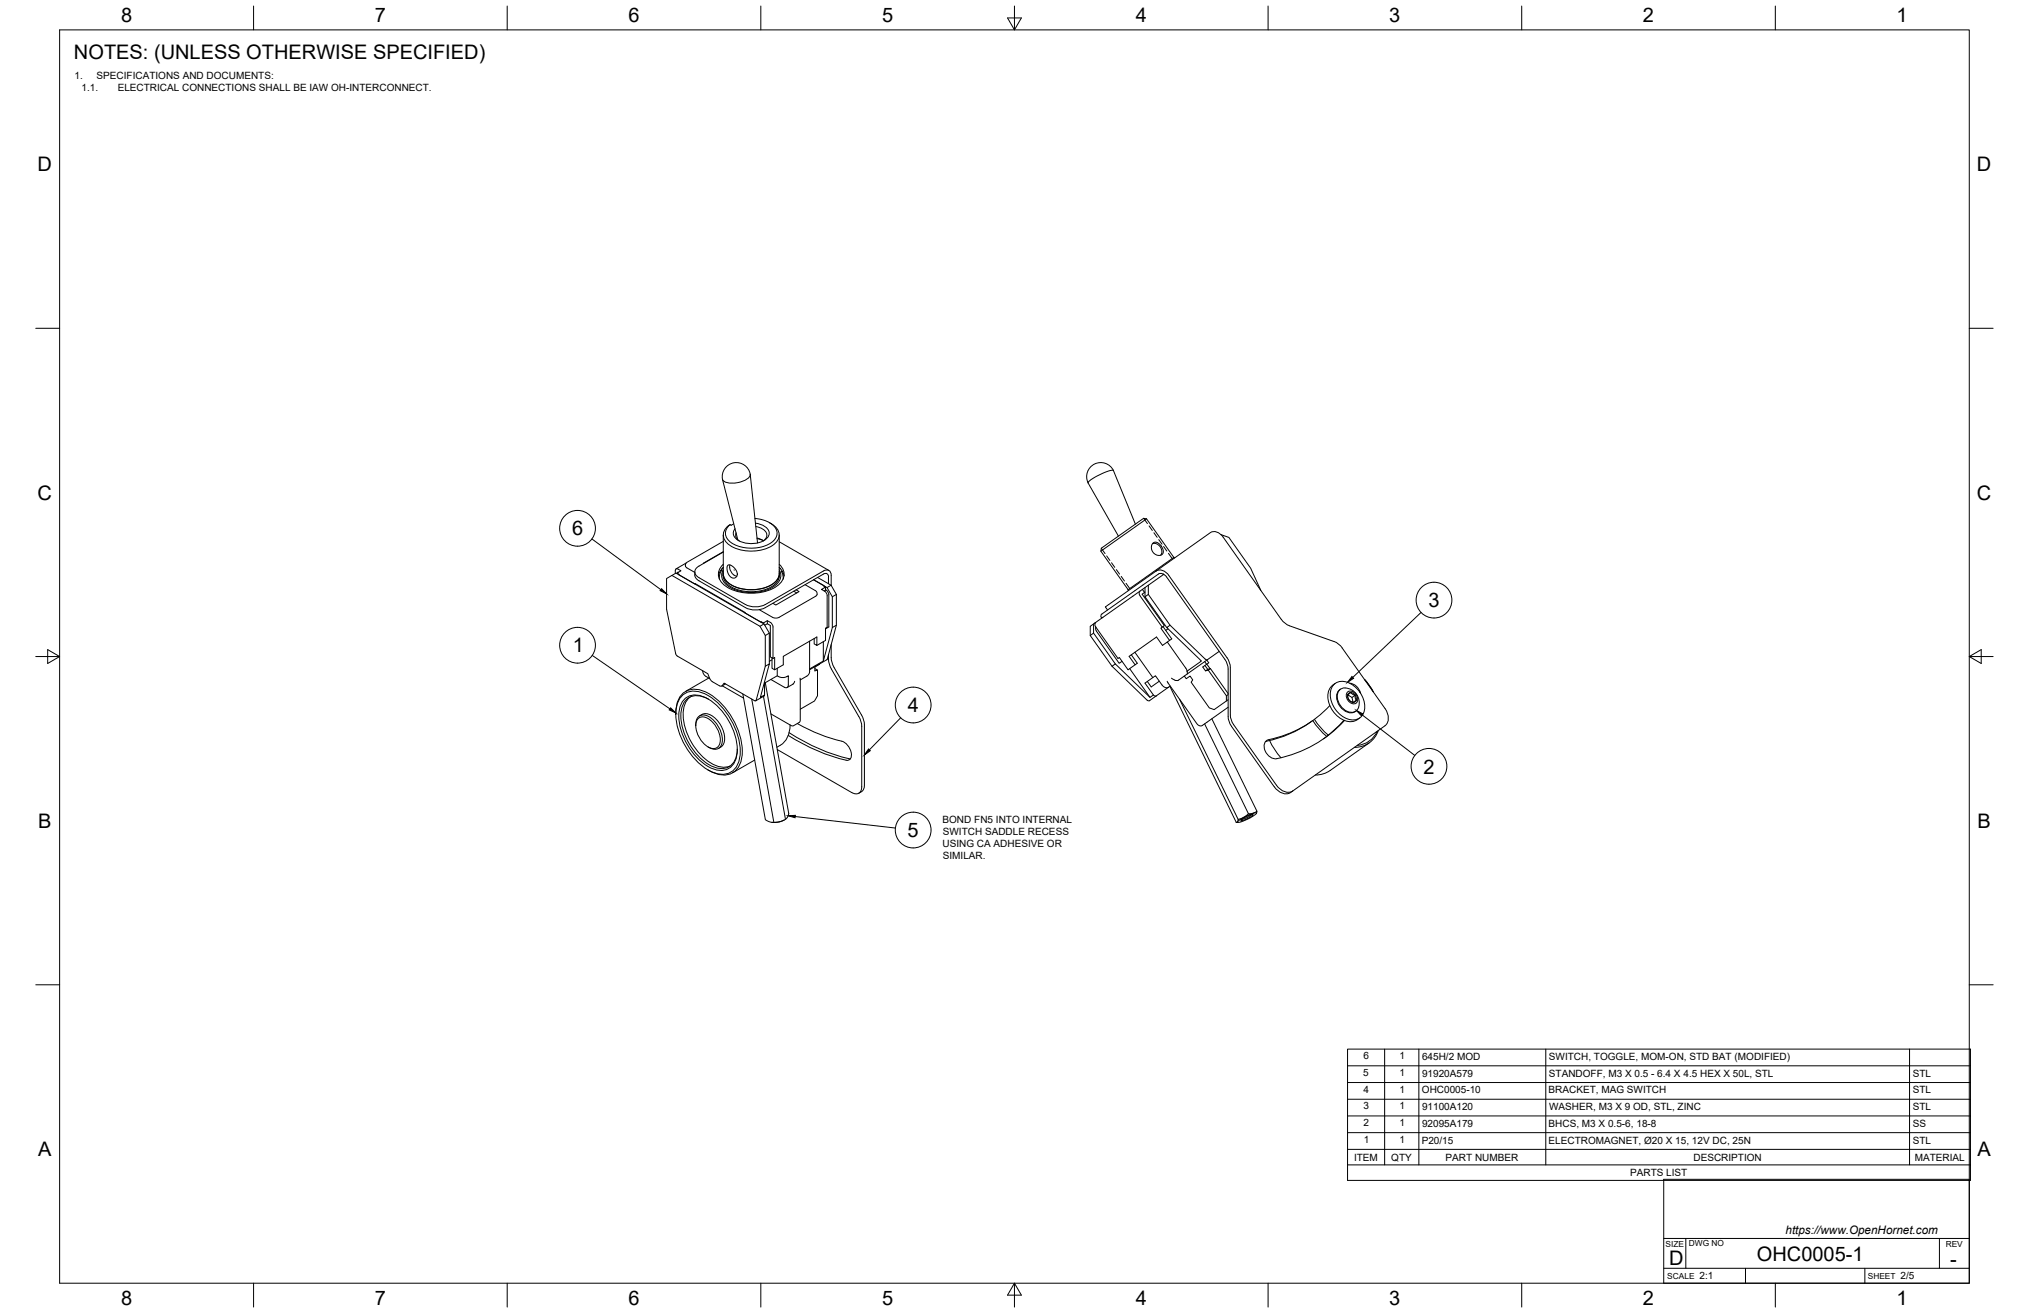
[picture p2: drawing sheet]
<svg xmlns="http://www.w3.org/2000/svg" width="864mm" height="559mm" viewBox="0 0 864 559" stroke-linecap="round" stroke-linejoin="round" font-family="sans-serif">
<!-- layer: Visible -->
<g fill="none" stroke="#000" stroke-width=".43">
<path d="M307.5 204l6.5 25.7M319.3 201.8a4.7 4.7 0 0 1-4.4 3.4 7.9 7.9 0 0 1-7.2-.8l-.2-.5M319.3 201.8a6 6 0 0 0-7-4.8 6 6 0 0 0-4.8 6.9M319.3 201.9l3.1 29.2M463.1 205.5l12.9 22.7M473.9 200.3l9.4 22.8M473.9 200.2a6 6 0 0 0-8-2.7 6 6 0 0 0-2.8 8M473.9 200.3a16 16 0 0 0-7.8 2.8l-2.5 1.6-.5 .8M292 239.6l-4.2 2.5M307.8 235l-10.3 5.9a2.6 2.6 0 0 0-1.8 2.5 2.6 2.6 0 0 0 1.8 2.5l19.8 11.4a9.5 9.5 0 0 0 8.5 0l24.7-14.3a2.02 2.02 0 0 1 2.3-.2 2.02 2.02 0 0 1 1 2.1v4.3M307.8 227.7v16.4a7.3 7.3 0 0 0 6.4 6.1 17.2 17.2 0 0 0 16.1-2.9 4.8 4.8 0 0 0 1.4-3.2v-16.4M307.8 234.8l-8.3 5"/>
<path d="M307.8 230.4l-15.7 9.2-.4 .9 .2 .8 3.8 2.3M313.3 226.8l-.1 1.6 1.5 1.9M321.3 220.6a10.7 10.7 0 0 1 9.1 4.7 4.8 4.8 0 0 1-3 6.2 16.4 16.4 0 0 1-17-1.2 4.3 4.3 0 0 1 .4-7M321.5 222.6a5.7 5.7 0 0 1 5.9 4.5 6.2 6.2 0 0 1-6.2 4.2 9.6 9.6 0 0 1-8.7-3 2.74 2.74 0 0 1 .3-3.3M321.7 224.1a4.5 4.5 0 0 1 4.6 4.2l-.5 1.1-1 .9M322.2 229l2.8 1.2M322.2 229.2l2.6 .9M327.5 222.5a5.7 5.7 0 0 1 3.9 6.7 12 12 0 0 1-11.4 5.3 14 14 0 0 1-11.3-4.3 4.8 4.8 0 0 1 2-6.9l.5 .3 1.1-.7M331.7 230.6l21.1 12.2M488 220.8l-1.3-.2-17.9 12.7-.3 1.3 11.7 16.4M488 220.8l-19.5 13.8M488 220.8l11.6 16.4"/>
<path d="M490.5 231.4a3.3 3.3 0 0 1 3.3 1.3 3.3 3.3 0 0 1 .2 3.6M490.7 231.2l.6-.4h.9l1.8 1.3 1.1 2.3v.9l-.5 .7-1 .4-1-.1-1.8-1.2-.7-2zM499.9 237.5l-.2-.3-3.8 2.6-15.7 11.1 .1 .4M519.7 227.5l3.3 1.2 9.3 13.1 4.3 9.5M520.6 228.6l24.7 35 1.9 1.8 1.6 .9M520.6 228.6a4.2 4.2 0 0 0-5.4-1.9l-44.7 31.6 .9 1.3M286 244.9l1.7-1 37.5 21.6 2.2 4v13.1M287.4 244.1l.3-1.9h.9l1.2 .7-1.7 1 .9 .5-.2 .1 28.3 16.1-.2 .2 6.9 4 1.1 .3 1.7-.9 1.6 1 .8 1.6v13.4l-1.1-.6v-13.4l-1.3-.7-1.1 .6M288.1 243.9v.2M288.7 243.6h-.1M295.7 243.4l.2 2.2 1.1 1.2 20.3 11.8a9.4 9.4 0 0 0 8.5 0l24.7-14.3a1.32 1.32 0 0 1 1.5-.1 1.32 1.32 0 0 1 .7 1.4l-.1 2.8M295.9 248.4v.2"/>
<path d="M306.6 243l.7-.4-1 2.2-.1 1.7M307.7 244.1a6.5 6.5 0 0 0 5.2 6.5 17.4 17.4 0 0 0 17.4-2.4 5 5 0 0 0 1.4-4.1M307.8 242.5a5.5 5.5 0 0 0 3.3 7.7 19 19 0 0 0 19.2-1.3 4.8 4.8 0 0 0 1.4-6.4M307.8 240.2a5.5 5.5 0 0 0 .6 8.9 20.9 20.9 0 0 0 22.7 0 5.5 5.5 0 0 0 .6-8.9M307.8 241.5l-1.5 2-.5 1.6M307.8 241.6l-.5 .5M307.9 243.2a5.9 5.9 0 0 0 4.3 6.3 17.9 17.9 0 0 0 17.8-1.8l1.5-2.1 .2-2.4M309.8 240.6l.7-.2 .8 .3 2 2 .5 1.8-.7 1.3-1.4 .2-1.4-1.2-.8-2.4zM310.7 240.4a4.1 4.1 0 0 0 1.7 4.3M312.4 244.7l1.2 .5M312.4 242.5l.1 .2M331.7 241.6l.5 .5"/>
<path d="M331.7 241.5l1.5 2 .5 1.6M333.1 243.3l-.5-.2 .7 1.8v1.6M337.8 251.6l1.3 .7M338.8 251l1.3 .8-9.9 5.7-1.2-.7M342.7 248.8l4.5 2.7 .4 .5a1.37 1.37 0 0 1-.4 1.7M346.3 246.8l5.7 3.3 2.3 3.9v13.1M346.3 246.7l5.1 3.2-1.7 .9 1.6 1 .8 1.7v13.4l-.7 .4v5.3l-3.7 2.1M347.2 253.7l-16 9.2h-2l-6-3.4M348 245.8l5.7 3.3 2.3 3.9v13.1l-4.1 14.7M351.4 251l.9 .8 .5 1.3v13.7l-1.4 .9M351.4 249.9v1.3l-.6 .3M353.7 249.1l-1.7 1"/>
<path d="M356 253l-1.7 1M485.2 251.6l-.3 .6 .3 1.3 9.5 13.4 .9-.6-9.5-13.4 1.2-.9M486.2 250.8l1 1.4M487.3 250.1l-21.8 15.4v4l9.2 13.1M488.8 249.1l-1.5 1v3.9l9.3 13.1M488.8 253l-1.5 1M492.1 243a4.2 4.2 0 0 1 5.4 1.9M495.1 244.3l-.1 .3M495.3 244.4l-6.5 4.7v3.9l9.2 13.1 15 14.4 1 .2M497.5 244.9l24.7 35M324.1 264.6v.3M324.9 265.1v.3"/>
<path d="M325.2 265.5l-1.7 1.1M326.6 264.2v1.3M327.4 269.5l-1.7 1M328.6 280v4.4l1.1 .7v-5.3l-.7 .4M344.6 272.9v12.8M346.5 271.8v2.2l1.2 .7v-3.6l-14.3 8.2v3.6l-3.7 2.2M350.4 273.1v8.2M352.6 278.6a9.9 9.9 0 0 0 1.3 6.1l11.9 20.8 .7 1.8 .3 1.8v25.8a2.58 2.58 0 0 1-1.3 2.7 2.58 2.58 0 0 1-3-.3l-31.7-18.3M353.8 274.3v5.6M353.8 279.9l.9 3.6 12 20.8 1.1 3 .1 27.5-.5 1.5-1.9 1.3M356 266.1l-1.7 1-3.9 14.2-5.8 3.4M465.5 265.5l-1.5 1.1v3.9l9.3 13"/>
<path d="M465.5 269.5l-1.5 1M466.4 264.9l-.4 .6 .4 1.3 9.4 13.4 .6-.4 3.7 5.3 3-2.2M466.4 266.9l-.1 .6 .4 1.1 9.7 13.7 1.2-.8M469 263.1a1.1 1.1 0 0 1 .2-1.9l23.8-16.9 1.5-.2 1.6 .9 25.9 36.7 .7 3v20.2l.5 2.4 1 1.8 18.2 25.8a5.2 5.2 0 0 0 7.8 1.7M483 277.6l7.7 10.8M495 266.7l3.7 5.2-.9 .7-3.7-5.3 .6-.4M496.8 273.2l7.9 11.1 .5 1.3M497.1 267.6l-.9 .7M497.8 272.6l-3 2.1-2.5-3.6-11.7 8.2 2.5 3.6 1-.6-2.6-3.6M498 266.1l-1.4 1 14.8 14.2-6.2 4.3M518.9 277.2l-17.3 12.3-1.3 .1-1.7-1M522.2 279.9l1 1.7 .4 1.9 .1 20.8 .4 2.4 1 1.7 18.2 25.8a5.5 5.5 0 0 0 6.9 2.4"/>
<path d="M548.8 266.3l19 6.8M567.8 273l1.7 .9 1.4 1.3 18.6 26.3a5.5 5.5 0 0 1 0 7.4l-39.3 27.7M290.3 296.1a8.2 8.2 0 0 1 9.6-.9 29.4 29.4 0 0 1 15.1 26.2 7.9 7.9 0 0 1-12.1 7 29.4 29.4 0 0 1-15.2-26.2 10.1 10.1 0 0 1 2.6-6.1zM291.3 297.6a7.9 7.9 0 0 1 10.1-.1 27 27 0 0 1 12.3 23 7.2 7.2 0 0 1-11 6.4 26.7 26.7 0 0 1-13.7-23.8 9.2 9.2 0 0 1 2.3-5.5zM293.8 296.6a11.1 11.1 0 0 0-2.6 11.5 25.4 25.4 0 0 0 14.2 18l1.1 .3a6.9 6.9 0 0 0 4.3-.4M299.1 285.5l.8 1.9 2.2 1.4M301.6 297.6a7.5 7.5 0 0 0-10 .8 15.2 15.2 0 0 0-.4 13.7 24.6 24.6 0 0 0 13.3 14.6 6.7 6.7 0 0 0 9.2-6.4l.1-1.5M301.7 288.6l-9.9 5.7M307.4 291.9l9.1 5.2M308.8 291.1l-1.6 .9M320 297.5l9.4 52.5M321.9 298l-.7 .2"/>
<path d="M325 296.4l9.3 52.3M325.4 295.8l-1.8 1 3.8-14.2-1.7 .9-3.8 14.5M325.7 283.5v-13l-2.2-3.9-37.5-21.7-2.3 1.3v13.1l4.1 19.5 13.5 7.9 .9 2.3 1 1.1 3.4 1.9h.6l1-1.3 13 7.5M325.7 290.6l10 55.7-1.1 2.2-2.4 1.1-3.8 .4-2.6-1.1-9.6-53.6M328.1 289.2l6.6 3.5 .8-.7v-4.4a4 4 0 0 1-4.7 0l-5.4 3.1-.1 5.4-3.6 2.2M328.6 280.8l-1.2 .7M330.8 284.4v3.2M338.2 289.9l-.6 1.2-2.6 1.5M340.5 288.6l.1 18.1-.3 .6-2.5 1.6h-.7l-9-5.1M344.6 285.7l-.8 1.8-3.2 1.9M346.8 284.5l1.2 .7M348.8 282.6l-2 1.3v1.6l1.2-.3v10.9l-1.3 2.2-6.1 3.5"/>
<path d="M351.9 280.8l-7.3 4.2M480.8 284.6l8.7 12.2M488.3 298l1 .2M490.9 295.8l-1.4 1-14.8-14.2-1.4 .9 15 14.5M493.4 289.9l-3.4 2.5-1.7-2.4M496.8 289.9l12.6 18.1 .9 .8h1.4l11-7.8M497.3 292.5l-8.1 5.7M497.4 292.5l-.9 .2-1.5-.7-3.2-4.4-4.5 3.1 3.6 5.1 .8 .5 .4-.1M497.9 292.1l28.3 57.9M498.1 292l-.8 .5M502 297.5l25 51.2M505.2 285.6l.1 1.3"/>
<path d="M512.7 281.6l.9 1.1-1.7 1.2 1.2 1.6 .9-.6M512.9 283.2l1.1 1.7M513.1 285.5l1.2-.3 7.7 10.9v2.2l-5.2 3.7-2.1-.7-7.7-11 .7-1-1.2-1.6-1.6 1.2-.8-1.2M513.7 280.9l.8 1.2-.9 .6M513.7 282.7l1.3 1.9M514 284.9l1.2-.4 7.5 10.7M515.2 284.5l-.9 .7M522.7 295.6l-.7 .5M522.7 297.8l-.7 .5M567.6 291.5a6.7 6.7 0 0 1 9.4 1 10.1 10.1 0 0 1 3 11.7 6 6 0 0 1-9 .4 10.3 10.3 0 0 1-3.9-12.4zM568.3 290.9a6.9 6.9 0 0 0-2.3 9.4 10.1 10.1 0 0 0 10 6.7l2.7-1.5M570.5 293.3a4.9 4.9 0 0 0-.2 7.2 4.9 4.9 0 0 0 6.8 2.1"/>
<path d="M572.6 292.8a3.7 3.7 0 0 0-3.1 5.6 6.3 6.3 0 0 0 7 4.6 5 5 0 0 0 1.3-6.9 6.3 6.3 0 0 0-5.2-3.3M573.4 294.7a2.82 2.82 0 0 1 4.4 2.1 2.02 2.02 0 0 1-1 2.7 2.02 2.02 0 0 1-2.6-.9l-1.1-1.7-.1-1.2zM573.6 295.7l1.8 1.1 .5 2.2-1.4-.8-.7-1-.2-1.5 .8-.6a.91 .91 0 0 1 1.4 .4l.3 .2a1.09 1.09 0 0 1 .7 1.4l.5 .9M573.6 295.7a2.51 2.51 0 0 0 3.3 2.9l.4-.6M573.6 295.7a1.72 1.72 0 0 1 1.7-1 1.72 1.72 0 0 1 1.5 1.2l.5 1.3v.8M574.5 290.8a5.5 5.5 0 0 1 4.6 4.2M576.8 295.9l-1.4 .9M577.3 298l-1.4 1M580.8 289.1l3.7 5.3M287.6 303.4v.5M287.7 303.4a9.6 9.6 0 0 1 5.1-9.6 13.5 13.5 0 0 1 13 4.4 31.1 31.1 0 0 1 10.1 23.2 8 8 0 0 1-8.6 8.4l-2.6-.6-3.4-1.5M296.1 308.3v.5"/>
<path d="M296.1 308.3a3.5 3.5 0 0 1 1.7-3.7 3.5 3.5 0 0 1 4 .4 11.8 11.8 0 0 1 5.4 11.8 3.3 3.3 0 0 1-5.4 1.3l-.5-.2M297.1 305.8a4.2 4.2 0 0 1 5.8 1.1 9.8 9.8 0 0 1 3.1 10.4 3.5 3.5 0 0 1-5.4 .1 10.8 10.8 0 0 1-4.2-10.3zM297.8 304.7a4.5 4.5 0 0 1 6.2 .6 11.3 11.3 0 0 1 4.1 11 3.8 3.8 0 0 1-2.3 2.2M332.1 317.2l-1.5 .8M335.9 311.8a80.7 80.7 0 0 0 25.4 11.1M336.3 308.5a9.7 9.7 0 0 1-4.1 8.6M339.3 307.9l8.3 4.1 9.4 3.1a6.1 6.1 0 0 1 5 7.7 1.63 1.63 0 0 1-1.8 .7 80.1 80.1 0 0 1-24.7-10.5M512.7 308.1l18.7 38.2M515.8 305.9l19.2 39.3M540.4 315.1l1.8 3.5 3 3.9M558.6 306.8a50.4 50.4 0 0 1-19.9 8.8M558.8 306.6l2.7 3.7 3.2 3.1"/>
<path d="M559.5 306.1l2.7 3.7 3.2 3.1M566 300.3a49.8 49.8 0 0 1-26.6 14.7 4.3 4.3 0 0 0 .6 6.7l1.3 .9a4.7 4.7 0 0 0 4-.1 53.1 53.1 0 0 0 27-15.9M572 306.5l-4.5 4.6-4.2 3.4M582.8 316.2l-16.7 11.7a10.9 10.9 0 0 1-6.3 2M586.2 311.2a10.1 10.1 0 0 1-8.5 6M586.7 310.9a10.5 10.5 0 0 1-10.2 7.2M321.2 323.5l-9.4 5.4M361.3 322.9h.7M333.8 349l-2.4 .8-2.9 .2M526.2 350h.7M528.3 348.9l2.5-1.5 2.5-.8a7.8 7.8 0 0 1-5.2 2.6zM529.4 347.9l-1.3 .5a1.56 1.56 0 0 0-1.4 1.4l-.5 .2"/>
<path d="M532.8 346.7l-2 1.3-2.3 .8M533.4 346.1l-.9 .2a4.7 4.7 0 0 0-3.1 1.6M533.4 346.1l1.6-.9-.2 1M533.4 346.1l1.3-.2a5.9 5.9 0 0 1-3.7 2.7l-4.2 1.4a3.4 3.4 0 0 1 2.6-2.1M533.4 346.1l-4 1.8M534.7 346.2h.1"/>
</g>
<!-- layer: Hidden -->
<path d="M468.8 233.4l1.5 2.2M471 236.6l1.4 1.9M473.1 239.5l1.4 1.9M486.8 220.6l1.6 2.2M489.1 223.8l1.4 2M491.1 226.7l1.4 2M493.2 229.7l1.4 1.9M495.3 232.6l1.3 1.9M497.3 235.5l1.6 2.2M475.1 242.4l1.4 1.9M477.2 245.3l1.4 2M479.3 248.2l1.6 2.3" fill="none" stroke="#000" stroke-width=".43"/>
<!-- layer: Border -->
<g fill="none" stroke="#000" stroke-width=".43">
<path d="M25.4 12.7h812.8v533.4h-812.8zM107.9 2.6v10.1M215.9 2.6v10.1M323.8 2.6v10.1M428.8 7.6h5.9l-2.9 5.1zM431.8 2.6v10.1M539.7 2.6v10.1M647.7 2.6v10.1M755.6 2.6v10.1M15.2 139.7h10.2M838.2 139.7h10.1M15.2 279.4h10.2"/>
<path d="M20.3 276.5l5.1 2.9-5.1 3zM838.2 279.4l5.1-2.9v5.9zM838.2 279.4h10.1M15.2 419.1h10.2M838.2 419.1h10.1M107.9 546.1v10.2M215.9 546.1v10.2M323.8 546.1v10.2M431.8 546.1l2.9 5.1h-5.9zM431.8 546.1v10.2M539.7 546.1v10.2M647.7 546.1v10.2"/>
<path d="M755.6 546.1v10.2"/>
</g>
<!-- layer: Parts Lists -->
<path d="M573.6 446.5h265.1v55.9h-265.1zM573.6 453.6h265.1M589.3 446.5v49.3M603.9 446.5v49.3M657.9 446.5v49.3M812.8 446.5v49.3M573.6 474.9h265.1M573.6 467.8h265.1M573.6 460.7h265.1M573.6 495.8h265.1M573.6 489.2h265.1M573.6 482h265.1" fill="none" stroke="#000" stroke-width=".43"/>
<!-- layer: Balloons -->
<g fill="none" stroke="#000" stroke-width=".43">
<path d="M251.9 229.4l29.4 21.6M252.1 278.9l33 22.8M604.8 260.7l-29 27.6M383.3 305.5l-13.3 13.6M579.8 304.2l22.4 17.3M338.5 347.5l42.6 4.9"/>
<circle cx="245.8" cy="224.8" r="7.6"/>
<circle cx="610.4" cy="255.4" r="7.6"/>
<circle cx="245.8" cy="274.6" r="7.6"/>
<circle cx="388.7" cy="300" r="7.6"/>
<circle cx="608.2" cy="326.1" r="7.6"/>
<circle cx="388.7" cy="353.3" r="7.6"/>
</g>
<path d="M281.6 250.5l2.1 2.3-2.7-1.4zM575.4 287.9l.7 .8-2.5 1.7zM285.4 301.3l2.3 2.1-2.9-1.3zM369.7 318.8l.7 .7-2.5 1.8zM577.3 302.4l2.8 1.4-.7 .8zM335.4 347.2l3.1-.2-.1 1z" fill="#000" stroke="#000" stroke-width=".43"/>
<!-- layer: Titleblock -->
<path d="M708.1 501.9h130.1v44.2h-130.1zM708.1 539.8h130.1M708.1 527.1h130.1M717.5 527.1v12.7M742.9 539.8v6.3M793.7 539.8v6.3M825.5 527.1v12.7" fill="none" stroke="#000" stroke-width=".43"/>
<g font-size="8.5">
<text x="51.6" y="9.4">8</text>
<text x="159.5" y="9.4">7</text>
<text x="267.5" y="9.4">6</text>
<text x="375.4" y="9.3">5</text>
<text x="483.4" y="9.4">4</text>
<text x="591.3" y="9.4">3</text>
<text x="699.3" y="9.4">2</text>
<text x="807.2" y="9.4">1</text>
<text x="31.5" y="25">NOTES: (UNLESS OTHERWISE SPECIFIED)</text>
<text x="16" y="72.9">D</text>
<text x="841.4" y="72.9">D</text>
<text x="16" y="212.6">C</text>
<text x="841.4" y="212.6">C</text>
<text x="243.5" y="227.9">6</text>
<text x="608" y="258.4">3</text>
<text x="243.8" y="277.7">1</text>
<text x="386.4" y="303.1">4</text>
<text x="605.9" y="329.2">2</text>
<text x="16.2" y="352.3">B</text>
<text x="841.7" y="352.3">B</text>
<text x="386.3" y="356.3">5</text>
<text x="16.2" y="492">A</text>
<text x="841.7" y="492">A</text>
<text x="710.4" y="538.4">D</text>
<text x="747.8" y="536.7">OHC0005-1</text>
<text x="830.1" y="538.8">-</text>
<text x="51.6" y="555.5">8</text>
<text x="159.5" y="555.5">7</text>
<text x="267.5" y="555.5">6</text>
<text x="375.4" y="555.4">5</text>
<text x="483.4" y="555.5">4</text>
<text x="591.3" y="555.5">3</text>
<text x="699.3" y="555.5">2</text>
<text x="807.2" y="555.5">1</text>
</g>
<text font-size="5" x="760" y="525.2">https://www.OpenHornet.com</text>
<g font-size="4.3">
<text x="31.7" y="33.7">1.</text>
<text x="41.1" y="33.7">SPECIFICATIONS AND DOCUMENTS:</text>
<text x="34.7" y="38.9">1.1.</text>
<text x="50.1" y="38.9">ELECTRICAL CONNECTIONS SHALL BE IAW OH-INTERCONNECT.</text>
<text x="401.2" y="350.2">BOND FN5 INTO INTERNAL</text>
<text x="401.3" y="355.3">SWITCH SADDLE RECESS</text>
<text x="401.2" y="360.4">USING CA ADHESIVE OR</text>
<text x="401.3" y="365.6">SIMILAR.</text>
<text x="580.3" y="450.8">6</text>
<text x="595.6" y="450.8">1</text>
<text x="605.3" y="451.1">645H/2 MOD</text>
<text x="659.3" y="451.1">SWITCH, TOGGLE, MOM-ON, STD BAT (MODIFIED)</text>
<text x="580.3" y="457.9">5</text>
<text x="595.6" y="457.9">1</text>
<text x="605.3" y="458.2">91920A579</text>
<text x="659.3" y="458.2">STANDOFF, M3 X 0.5 - 6.4 X 4.5 HEX X 50L, STL</text>
<text x="814.1" y="458.2">STL</text>
<text x="580.3" y="465">4</text>
<text x="595.6" y="465.1">1</text>
<text x="605.2" y="465.3">OHC0005-10</text>
<text x="659.1" y="465.3">BRACKET, MAG SWITCH</text>
<text x="814.1" y="465.3">STL</text>
<text x="580.3" y="472.2">3</text>
<text x="595.6" y="472.2">1</text>
<text x="605.3" y="472.4">91100A120</text>
<text x="659.4" y="472.5">WASHER, M3 X 9 OD, STL, ZINC</text>
<text x="814.1" y="472.5">STL</text>
<text x="580.3" y="479.3">2</text>
<text x="595.6" y="479.3">1</text>
<text x="605.3" y="479.5">92095A179</text>
<text x="659.1" y="479.6">BHCS, M3 X 0.5-6, 18-8</text>
<text x="814.1" y="479.6">SS</text>
<text x="580.4" y="486.4">1</text>
<text x="595.6" y="486.4">1</text>
<text x="605.1" y="486.7">P20/15</text>
<text x="659.1" y="486.7">ELECTROMAGNET, Ø20 X 15, 12V DC, 25N</text>
<text x="814.1" y="486.7">STL</text>
<text x="576.3" y="494">ITEM</text>
<text x="592.2" y="493.9">QTY</text>
<text x="615.3" y="494">PART NUMBER</text>
<text x="720.8" y="494">DESCRIPTION</text>
<text x="815" y="494">MATERIAL</text>
<text x="693.8" y="500.6">PARTS LIST</text>
<text x="723.4" y="544.5">2:1</text>
<text x="809" y="544.5">2/5</text>
</g>
<g font-size="3.5">
<text x="708.9" y="530.9">SIZE</text>
<text x="718.9" y="530.5">DWG NO</text>
<text x="828.2" y="530.9">REV</text>
<text x="709.6" y="544.2">SCALE</text>
<text x="795" y="544.2">SHEET</text>
</g>
</svg>
